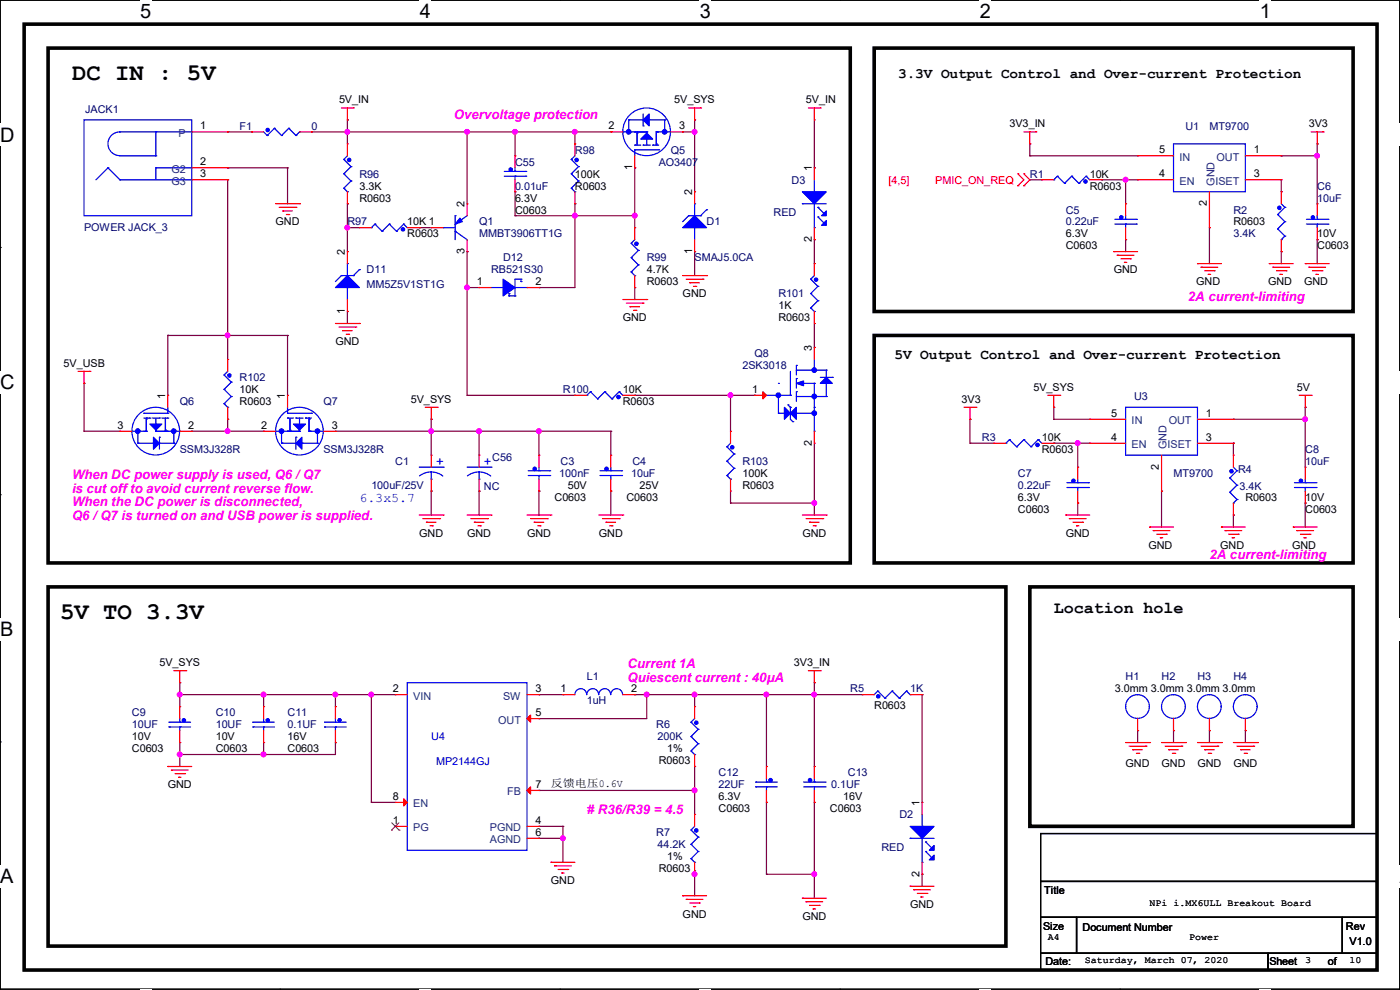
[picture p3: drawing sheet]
<svg xmlns="http://www.w3.org/2000/svg" width="297mm" height="210mm" viewBox="0 0 297 210" stroke-linecap="round" stroke-linejoin="round" font-family="sans-serif">
<path d="M0 0h297v209.8h-297z" fill="none" stroke="#000" stroke-width=".25"/>
<g fill="#fff">
<path d="M29.7 0h2.4v4.8h-2.4z"/>
<path d="M29.7 209.8h2.4v.2h-2.4z"/>
</g>
<path d="M59.4 0h.1M59.4 209.8h.1" fill="none" stroke="#000" stroke-width=".25"/>
<g fill="#fff">
<path d="M89.1 0h2.3v4.8h-2.3z"/>
<path d="M89.1 209.8h2.3v.2h-2.3z"/>
</g>
<path d="M118.8 0h.1M118.8 209.8h.1" fill="none" stroke="#000" stroke-width=".25"/>
<g fill="#fff">
<path d="M148.5 0h2.3v4.8h-2.3z"/>
<path d="M148.5 209.8h2.3v.2h-2.3z"/>
</g>
<path d="M178.2 0h.1M178.2 209.8h.1" fill="none" stroke="#000" stroke-width=".25"/>
<g fill="#fff">
<path d="M207.9 0h2.3v4.8h-2.3z"/>
<path d="M207.9 209.8h2.3v.2h-2.3z"/>
</g>
<path d="M237.6 0h.1M237.6 209.8h.1" fill="none" stroke="#000" stroke-width=".25"/>
<g fill="#fff">
<path d="M267.3 0h2.3v4.8h-2.3z"/>
<path d="M267.3 209.8h2.3v.2h-2.3z"/>
<path d="M0 26.2h3.1v4.8h-3.1z"/>
<path d="M297 26.2v4.8z"/>
<path d="M0 78.7h3.1v4.7h-3.1z"/>
<path d="M297 78.7v4.7z"/>
</g>
<path d="M0 52.5h.1M297 52.5h.1" fill="none" stroke="#000" stroke-width=".25"/>
<g fill="#fff">
<path d="M0 131.1h2.9v4.8h-2.9z"/>
<path d="M297 131.1v4.8z"/>
</g>
<path d="M0 104.9h.1M297 104.9h.1" fill="none" stroke="#000" stroke-width=".25"/>
<g fill="#fff">
<path d="M0 183.6h2.9v4.7h-2.9z"/>
<path d="M296.9 183.6h.1v4.7h-.1z"/>
</g>
<path d="M0 157.4h.1M297 157.4h.1M220.8 176.8h71.3v10.2h-71.3zM220.8 187h71.3v7.6h-71.3zM220.8 194.6h7.6v7.6h-7.6zM228.4 194.6h56.4v7.6h-56.4zM284.8 194.6h7.3v7.6h-7.3zM220.8 202.2h48.2v3.6h-48.2zM269 202.2h23.1v3.6h-23.1z" fill="none" stroke="#000" stroke-width=".25"/>
<path d="M5.1 5.1h287v200.7h-287zM10.2 10.2h170.2v109.2h-170.2zM185.5 10.2h101.6v55.9h-101.6zM185.5 71.2h101.6v48.2h-101.6zM10.2 124.5h203.2v76.2h-203.2zM218.5 124.5h68.6v50.8h-68.6z" fill="none" stroke="#000" stroke-width=".76"/>
<g fill="none" stroke="#800040" stroke-width=".25">
<path d="M48.3 28h.1M48.3 35.6h.1M48.3 38.1h.1M48.3 28h5.1M48.3 35.6h12.7M48.3 38.1v38.1M61 35.6h.1M61 35.6v7.6M66.1 28h.1M66.1 28h63.5M73.7 25.4h.1M73.7 28h.1"/>
<path d="M73.7 25.4v5.1M99.1 28h.1M99.1 28v15.2M109.3 28h.1M109.3 28v5.1M122 28h.1M122 28v2.5M134.7 35.6h.1M134.7 35.6v12.7M144.8 28h.1M144.8 28h2.6M147.4 28h.1"/>
<path d="M147.4 25.4h.1M147.4 25.4v15.3M172.8 35.6h.1M172.8 25.4v10.2M218.5 33.1h.1M218.5 30.5h.1M218.5 38.1h.1M218.5 33.1h22.8M218.5 30.5v2.6M218.5 38.1h2.5M233.7 38.1h.1M233.7 38.1h7.6"/>
<path d="M238.8 38.1h.1M238.8 38.1v5.1M271.8 33.1h.1M271.8 33.1h7.6M271.8 38.1v2.6M279.4 30.5h.1M279.4 33.1h.1M279.4 30.5v12.7M73.7 43.2h.1M73.7 48.3h.1M73.7 43.2v10.2M73.7 48.3h2.5"/>
<path d="M88.9 48.3h.1M88.9 48.3h2.6M99.1 53.4h.1M99.1 53.4v30.5M109.3 45.8h.1M109.3 40.7h.1M109.3 40.7v5.1M109.3 45.8h25.4M122 45.8h.1M122 43.2h.1M122 43.2v17.8h-7.7M134.7 45.8h.1"/>
<path d="M147.4 53.4h.1M147.4 53.4v5.1M172.8 50.8h.1M172.8 50.8v5.1M238.8 50.8h.1M238.8 50.8v2.6M256.6 48.3h.1M256.6 48.3v7.6M271.8 53.4h.1M271.8 40.7h.1M271.8 53.4v2.5M279.4 50.8h.1"/>
<path d="M279.4 50.8v5.1M35.6 71.2h.1M35.6 71.2h25.4M35.6 71.2v12.7M48.3 71.2h.1M61 71.2h.1M61 71.2v12.7M73.7 66.1h.1M73.7 66.1v2.5M99.1 61h.1M99.1 61h2.5M114.3 61h.1"/>
<path d="M134.7 61h.1M134.7 61v2.5M172.8 73.7h.1M172.8 68.6v5.1M17.8 81.3h.1M17.8 91.5h.1M17.8 81.3v10.2M17.8 91.5h7.6M40.7 91.5h.1M40.7 91.5h15.2M48.3 88.9h.1M48.3 91.5h.1"/>
<path d="M48.3 88.9v2.6M71.2 91.5h58.4M91.5 88.9h.1M91.5 91.5h.1M91.5 88.9v7.7M99.1 83.9h.1M99.1 83.9h22.9M101.6 91.5h.1M101.6 91.5v5.1M114.3 91.5h.1M114.3 91.5v5.1M129.6 91.5h.1"/>
<path d="M129.6 91.5v5.1M134.7 83.9h.1M134.7 83.9h25.4M155 83.9h.1M155 83.9v7.6M160.1 83.9h.1M172.8 94v15.3M205.8 88.9h.1M205.8 94h.1M205.8 94h5.1M205.8 88.9v5.1M223.6 88.9h.1"/>
<path d="M223.6 86.4h.1M223.6 94h.1M223.6 88.9h7.6M223.6 86.4v2.5M223.6 94h7.6M228.6 94h.1M228.6 94v5.1M261.7 94h.1M261.7 88.9h.1M261.7 88.9h15.2M261.7 94v2.6M276.9 86.4h.1"/>
<path d="M276.9 88.9h.1M276.9 86.4v12.7M91.5 104.2h.1M91.5 104.2v5.1M101.6 104.2h.1M101.6 104.2v5.1M114.3 104.2h.1M114.3 104.2v5.1M129.6 104.2h.1M129.6 104.2v5.1M155 106.7h.1M155 104.2v2.5"/>
<path d="M155 106.7h17.8M172.8 106.7h.1M228.6 106.7h.1M228.6 106.7v2.6M246.4 104.2h.1M246.4 104.2v7.6M261.7 109.3h.1M261.7 109.3v2.5M276.9 106.7h.1M276.9 106.7v5.1M38.1 157.5h.1M38.1 147.4h.1"/>
<path d="M38.1 144.8h.1M38.1 147.4h45.8M38.1 144.8v5.1M38.1 157.5v5.1M55.9 157.5h.1M55.9 147.4h.1M55.9 147.4v2.5M55.9 157.5v2.6M71.2 157.5h.1M71.2 147.4h.1M71.2 157.5v2.6h-33.1M71.2 147.4v2.5"/>
<path d="M78.8 147.4h.1M78.8 147.4v22.8M114.3 152.4h.1M114.3 147.4h.1M114.3 147.4h5.1M134.7 147.4h.1M134.7 147.4h48.2M137.2 147.4h.1M137.2 147.4v5h-22.9M147.4 147.4h.1M147.4 147.4v2.5M162.6 147.4h.1"/>
<path d="M162.6 147.4v15.2M172.8 144.8h.1M172.8 147.4h.1M172.8 144.8v17.8M195.6 147.4h.1M195.6 147.4v22.8M241.3 155h.1M241.3 155v2.5M249 155h.1M249 155v2.5M256.6 155h.1M256.6 155v2.5"/>
<path d="M264.2 155h.1M264.2 155v2.5M38.1 160.1h.1M55.9 160.1h.1M78.8 170.2h.1M78.8 170.2h5.1M114.3 167.7h.1M114.3 175.3h.1M114.3 177.8h.1M114.3 167.7h33.1M114.3 175.3h5.1M114.3 177.8h5.1"/>
<path d="M119.4 177.8h.1M119.4 175.3h.1M119.4 175.3v7.6M147.4 167.7h.1M147.4 162.6h.1M147.4 162.6v10.2M162.6 170.2h.1M162.6 170.2v15.3M172.8 170.2h.1M172.8 170.2v20.3M147.4 184.7h.1M147.4 185.5h.1"/>
<path d="M147.4 184.7v5.3M162.6 185.5h.1M162.6 185.5h10.2M172.8 185.5h.1M195.6 185.5h.1M195.6 185.5v2.5"/>
</g>
<g fill="#f0f" stroke="#f0f" stroke-width=".25">
<circle cx="279.4" cy="33" r=".49"/>
<circle cx="55.9" cy="160" r=".49"/>
<circle cx="238.8" cy="38.1" r=".49"/>
<circle cx="162.6" cy="147.3" r=".49"/>
<circle cx="147.3" cy="147.3" r=".49"/>
<circle cx="137.2" cy="147.3" r=".49"/>
<circle cx="172.7" cy="185.4" r=".49"/>
<circle cx="147.3" cy="167.7" r=".49"/>
<circle cx="78.8" cy="147.3" r=".49"/>
<circle cx="71.1" cy="147.3" r=".49"/>
<circle cx="119.4" cy="177.8" r=".49"/>
<circle cx="38.1" cy="160" r=".49"/>
<circle cx="55.9" cy="147.3" r=".49"/>
<circle cx="38.1" cy="147.3" r=".49"/>
<circle cx="172.7" cy="147.3" r=".49"/>
<circle cx="147.3" cy="185.4" r=".49"/>
<circle cx="276.9" cy="88.9" r=".49"/>
<circle cx="228.6" cy="94" r=".49"/>
<circle cx="91.5" cy="91.5" r=".49"/>
<circle cx="48.3" cy="71.1" r=".49"/>
<circle cx="48.3" cy="91.5" r=".49"/>
<circle cx="121.9" cy="28" r=".49"/>
<circle cx="109.2" cy="28" r=".49"/>
<circle cx="134.6" cy="45.7" r=".49"/>
<circle cx="73.7" cy="48.3" r=".49"/>
<circle cx="99.1" cy="28" r=".49"/>
<circle cx="73.7" cy="28" r=".49"/>
<circle cx="121.9" cy="45.7" r=".49"/>
<circle cx="147.3" cy="28" r=".49"/>
<circle cx="155" cy="83.8" r=".49"/>
<circle cx="172.7" cy="106.7" r=".49"/>
<circle cx="99.1" cy="61" r=".49"/>
<circle cx="114.3" cy="91.5" r=".49"/>
<circle cx="101.6" cy="91.5" r=".49"/>
</g>
<g fill="none" stroke="#f00" stroke-width=".25">
<path d="M40.7 28h7.6M40.7 35.6h7.6M40.7 38.1h7.6M48.3 28h.1M48.3 35.6h.1M48.3 38.1h.1M53.4 28h.1M53.4 28h2.5M63.5 28h2.6M66.1 28h.1M72.4 22.9h2.6M73.7 25.4h.1"/>
<path d="M73.7 30.5h.1M73.7 22.9v2.5M73.7 30.5v2.6M75 22.9h.1M109.3 33.1h.1M109.3 33.1v2.5M109.3 38.1v2.6M122 30.5h.1M122 30.5v2.6M129.6 28h.1M129.6 28h2.5M134.7 35.6h.1"/>
<path d="M134.7 33.1v2.5M142.3 28h2.5M144.8 28h.1M146.1 22.9h2.5M147.4 25.4h.1M147.4 22.9v2.5M148.6 22.9h.1M171.5 22.9h2.5M172.8 25.4h.1M172.8 35.6h.1M172.8 22.9v2.5M172.8 35.6v2.5"/>
<path d="M174 22.9h.1M215.9 39.4h.1M215.9 36.9h.1M215.9 36.9l1.3 1.2-1.3 1.3M217.2 36.9h.1M217.2 39.4h.1M217.2 28h2.6M217.2 36.9l1.3 1.2-1.3 1.3M218.5 30.5h.1M218.5 28v2.5M219.8 28h.1M221 38.1h.1"/>
<path d="M221 38.1h2.6M231.2 38.1h2.5M233.7 38.1h.1M241.3 33.1h.1M241.3 38.1h.1M241.3 38.1h7.7M241.3 33.1h7.7M264.2 38.1h7.6M264.2 33.1h7.6M271.8 38.1h.1M271.8 33.1h.1M278.2 28h2.5"/>
<path d="M279.4 30.5h.1M279.4 28v2.5M280.7 28h.1M58.5 43.2h5M59.2 44h3.6M60 44.7h.1M60 44.7h2M60.7 45.5h.6M61.3 45.5h.1M62.8 44h.1M63.5 43.2h.1M73.7 53.4h.1"/>
<path d="M73.7 43.2h.1M73.7 40.7v2.5M73.7 53.4v2.5M76.2 48.3h.1M76.2 48.3h2.6M86.4 48.3h2.5M88.9 48.3h.1M91.5 48.3h.1M91.5 48.3h2.5M99.1 43.2h.1M99.1 53.4h.1M99.1 43.2v2.6"/>
<path d="M99.1 50.8v2.6M109.3 40.7h.1M122 43.2h.1M122 40.7v2.5M134.7 48.3h.1M134.7 48.3v2.5M134.7 58.5v2.5M144.8 58.5h5.1M145.6 59.2h3.5M146.3 60h.1M146.3 60h2.1M147.4 53.4h.1"/>
<path d="M147.4 40.7h.1M147.4 40.7v2.5M147.4 50.8v2.6M149.1 59.2h.1M149.9 58.5h.1M172.8 55.9h.1M172.8 50.8h.1M172.8 48.3v2.5M172.8 55.9v2.6M236.3 53.4h.1M236.3 53.4h5M237 54.1h.1"/>
<path d="M237 54.1h3.6M237.8 54.9h2M238.5 55.7h.1M238.5 55.7h.6M238.8 43.2h.1M238.8 50.8h.1M238.8 43.2v2.6M238.8 48.3v2.5M239.8 54.9h.1M254 55.9h.1M254 55.9h5.1M254.8 56.7h.1"/>
<path d="M254.8 56.7h3.6M255.6 57.4h2M256.3 58.2h.1M256.3 58.2h.5M256.6 48.3h.1M256.6 40.7v7.6M257.6 57.4h.1M269.3 55.9h.1M269.3 55.9h5.1M270 56.7h.1M270 56.7h3.6M270.8 57.4h2"/>
<path d="M271.6 58.2h.1M271.6 58.2h.5M271.8 40.7h.1M271.8 53.4h.1M271.8 40.7v2.5M271.8 50.8v2.6M272.8 57.4h.1M276.9 55.9h.1M276.9 55.9h5.1M277.7 56.7h.1M277.7 56.7h3.5M278.4 57.4h2.1"/>
<path d="M279.2 58.2h.1M279.2 58.2h.5M279.4 43.2h.1M279.4 50.8h.1M279.4 43.2v2.6M279.4 48.3v2.5M280.5 57.4h.1M16.6 78.8h2.5M17.8 78.8v2.5M19.1 78.8h.1M48.3 76.2h.1M48.3 76.2v2.6"/>
<path d="M71.2 68.6h5M71.9 69.4h3.6M72.7 70.1h.1M72.7 70.1h2M73.4 70.9h.6M73.7 66.1h.1M73.7 63.5v2.6M74 70.9h.1M75.5 69.4h.1M76.2 68.6h.1M101.6 61h.1M101.6 61h2.6"/>
<path d="M111.8 61h2.5M114.3 61h.1M132.1 63.5h5.1M132.9 64.3h3.5M133.6 65.1h.1M133.6 65.1h2.1M134.4 65.8h.5M134.7 61h.1M134.9 65.8h.1M136.4 64.3h.1M137.2 63.5h.1M147.1 60.7h.5"/>
<path d="M147.6 60.7h.1M172.8 68.6h.1M172.8 73.7h.1M172.8 66.1v2.5M172.8 73.7v2.5M17.8 81.3h.1M25.4 91.5h.1M25.4 91.5h2.6M35.6 83.9h.1M35.6 83.9v2.5M38.1 91.5h2.6M40.7 91.5h.1"/>
<path d="M48.3 88.9h.1M48.3 86.4v2.5M55.9 91.5h.1M55.9 91.5h2.6M61 83.9h.1M61 83.9v2.5M68.6 91.5h2.6M71.2 91.5h.1M90.2 86.4h2.6M91.5 88.9h.1M91.5 96.6h.1M91.5 86.4v2.5"/>
<path d="M91.5 96.6v2.5M92.8 86.4h.1M101.6 96.6h.1M101.6 96.6v2.5M114.3 96.6h.1M114.3 96.6v2.5M122 83.9h.1M122 83.9h2.5M129.6 96.6h.1M129.6 96.6v2.5M132.1 83.9h2.6M134.7 83.9h.1"/>
<path d="M155 91.5h.1M155 91.5v2.5M160.1 83.9h.1M160.1 83.9h2.5M172.8 94h.1M172.8 91.5v2.5M204.5 86.4h2.6M205.8 88.9h.1M205.8 86.4v2.5M207.1 86.4h.1M210.9 94h.1M210.9 94h2.5"/>
<path d="M221 94h2.6M222.3 83.9h2.5M223.6 86.4h.1M223.6 94h.1M223.6 83.9v2.5M224.8 83.9h.1M228.6 99.1h.1M228.6 99.1v2.5M231.2 88.9h.1M231.2 94h.1M231.2 94h7.6M231.2 88.9h7.6"/>
<path d="M246.4 96.6v7.6M254 94h7.7M254 88.9h7.7M261.7 96.6h.1M261.7 94h.1M261.7 88.9h.1M261.7 96.6v2.5M275.6 83.9h2.6M276.9 86.4h.1M276.9 99.1h.1M276.9 83.9v2.5M276.9 99.1v2.5"/>
<path d="M278.2 83.9h.1M88.9 109.3h5.1M89.7 110h3.6M90.5 110.8h.1M90.5 110.8h2M91.2 111.5h.5M91.5 104.2h.1M91.5 101.6v2.6M91.7 111.5h.1M93.3 110h.1M94 109.3h.1M99.1 109.3h5.1"/>
<path d="M99.9 110h3.5M100.6 110.8h.1M100.6 110.8h2.1M101.4 111.5h.5M101.6 104.2h.1M101.6 101.6v2.6M101.9 111.5h.1M103.4 110h.1M104.2 109.3h.1M111.8 109.3h5.1M112.6 110h3.5M113.3 110.8h.1"/>
<path d="M113.3 110.8h2.1M114.1 111.5h.5M114.3 104.2h.1M114.3 101.6v2.6M114.6 111.5h.1M116.1 110h.1M116.9 109.3h.1M127 109.3h5.1M127.8 110h3.6M128.6 110.8h.1M128.6 110.8h2M129.3 111.5h.5"/>
<path d="M129.6 104.2h.1M129.6 101.6v2.6M129.8 111.5h.1M131.4 110h.1M132.1 109.3h.1M155 104.2h.1M155 101.6v2.6M170.2 109.3h5.1M171 110h3.5M171.7 110.8h.1M171.7 110.8h2.1M172.5 111.5h.5"/>
<path d="M173 111.5h.1M174.5 110h.1M175.3 109.3h.1M226.1 109.3h.1M226.1 109.3h5.1M226.9 110h.1M226.9 110h3.5M227.6 110.8h2.1M228.4 111.5h.1M228.4 111.5h.5M228.6 106.7h.1M228.6 104.2v2.5"/>
<path d="M229.7 110.8h.1M243.9 111.8h.1M243.9 111.8h5.1M244.6 112.6h.1M244.6 112.6h3.6M245.4 113.3h2M246.2 114.1h.1M246.2 114.1h.5M246.4 104.2h.1M247.4 113.3h.1M259.1 111.8h.1M259.1 111.8h5.1"/>
<path d="M259.9 112.6h.1M259.9 112.6h3.5M260.6 113.3h2.1M261.4 114.1h.1M261.4 114.1h.5M261.7 109.3h.1M261.7 106.7v2.6M262.7 113.3h.1M274.4 111.8h.1M274.4 111.8h5M275.1 112.6h.1M275.1 112.6h3.6"/>
<path d="M275.9 113.3h2M276.6 114.1h.1M276.6 114.1h.6M276.9 106.7h.1M276.9 104.2v2.5M277.9 113.3h.1M36.9 142.3h2.5M38.1 144.8h.1M38.1 149.9h.1M38.1 157.5h.1M38.1 142.3v2.5M38.1 149.9v2.5"/>
<path d="M38.1 155v2.5M39.4 142.3h.1M55.9 149.9h.1M55.9 157.5h.1M55.9 149.9v2.5M55.9 155v2.5M71.2 149.9h.1M71.2 157.5h.1M71.2 149.9v2.5M71.2 155v2.5M83.9 147.4h.1M83.9 147.4h2.5"/>
<path d="M111.8 147.4h2.5M111.8 152.4h2.5M114.3 147.4h.1M114.3 152.4h.1M119.4 147.4h.1M119.4 147.4h2.6M132.1 147.4h2.6M134.7 147.4h.1M147.4 149.9h.1M147.4 149.9v2.5M171.5 142.3h2.5M172.8 144.8h.1"/>
<path d="M172.8 142.3v2.5M174 142.3h.1M182.9 147.4h.1M182.9 147.4h2.6M193.1 147.4h2.5M195.6 147.4h.1M238.8 157.5h5.1M239.6 158.3h3.5M240.3 159h.1M240.3 159h2.1M241.1 159.8h.5M241.3 155h.1"/>
<path d="M241.3 152.4v2.6M241.6 159.8h.1M243.1 158.3h.1M243.9 157.5h.1M246.4 157.5h5.1M247.2 158.3h3.5M247.9 159h.1M247.9 159h2.1M248.7 159.8h.5M249 155h.1M249 152.4v2.6M249.2 159.8h.1"/>
<path d="M250.7 158.3h.1M251.5 157.5h.1M254 157.5h5.1M254.8 158.3h3.6M255.6 159h.1M255.6 159h2M256.3 159.8h.5M256.6 155h.1M256.6 152.4v2.6M256.8 159.8h.1M258.4 158.3h.1M259.1 157.5h.1"/>
<path d="M261.7 157.5h5M262.4 158.3h3.6M263.2 159h.1M263.2 159h2M263.9 159.8h.6M264.2 155h.1M264.2 152.4v2.6M264.5 159.8h.1M266 158.3h.1M266.7 157.5h.1M35.6 162.6h.1M35.6 162.6h5.1"/>
<path d="M36.4 163.4h.1M36.4 163.4h3.5M37.1 164.1h2.1M37.9 164.9h.1M37.9 164.9h.5M39.2 164.1h.1M83.9 170.2h.1M83.9 175.3h.1M83.9 170.2h2.5M83.9 175.3h2.5M111.8 175.3h2.5M111.8 167.7h2.5"/>
<path d="M111.8 177.8h2.5M114.3 167.7h.1M114.3 175.3h.1M114.3 177.8h.1M147.4 162.6h.1M147.4 172.8h.1M147.4 160.1v2.5M147.4 172.8v2.5M162.6 162.6h.1M162.6 170.2h.1M162.6 162.6v2.5M162.6 167.7v2.5"/>
<path d="M172.8 162.6h.1M172.8 170.2h.1M172.8 162.6v2.5M172.8 167.7v2.5M195.6 170.2h.1M195.6 170.2v2.6M116.9 182.9h.1M116.9 182.9h5.1M117.6 183.7h.1M117.6 183.7h3.6M118.4 184.4h2M119.2 185.2h.1"/>
<path d="M119.2 185.2h.5M120.4 184.4h.1M144.8 190h.1M144.8 190h5.1M145.6 190.8h.1M145.6 190.8h3.5M146.3 191.6h2.1M147.1 192.3h.1M147.1 192.3h.5M147.4 185.5h.1M147.4 182.9v2.6M148.4 191.6h.1"/>
<path d="M170.2 190.5h.1M170.2 190.5h5.1M171 191.3h.1M171 191.3h3.5M171.7 192.1h2.1M172.5 192.8h.1M172.5 192.8h.5M173.8 192.1h.1M193.1 188h.1M193.1 188h5.1M193.8 188.8h.1M193.8 188.8h3.6"/>
<path d="M194.6 189.5h2M195.4 190.3h.1M195.4 190.3h.5M195.6 185.5h.1M195.6 182.9v2.6M196.6 189.5h.1"/>
</g>
<g fill="none" stroke="#00f" stroke-width=".25">
<path d="M17.8 25.4h22.9v20.4h-22.9zM22.9 35.6h.1M22.9 35.6l-2.5 2.5M22.9 35.6l2.5 2.5M25.4 38.1h.1M25.4 38.1h15.3M33.1 33.1h.1M33.1 28h.1M33.1 35.6h.1M33.1 28v5.1M33.1 35.6v2.5M33.1 35.6h7.6"/>
<path d="M40.7 38.1h.1M40.7 28h-15.2a2.52 2.52 0 0 0-2.6 2.5 2.52 2.52 0 0 0 2.6 2.5l7.6 .1M40.7 28h.1M40.7 35.6h.1M55.9 28l.8 .7M56.7 28.7h.1M58.2 27.2h.1M58.2 27.2l-1.5 1.5M58.2 27.2l1.5 1.5M59.7 28.7h.1M61.3 27.2h.1M61.3 27.2l-1.6 1.5"/>
<path d="M61.3 27.2l1.5 1.5M62.8 28.7h.1M63.5 28h.1M63.5 28l-.7 .7M72.9 33.8h.1M72.9 36.9h.1M72.9 39.9h.1M72.9 33.8l1.6 1.5M72.9 36.9l1.6 1.5M72.9 39.9l.8 .8M73.7 33.1l-.8 .7M74.5 35.3h.1"/>
<path d="M74.5 38.4h.1M74.5 35.3l-1.6 1.6M74.5 38.4l-1.6 1.5M107 37.4h4.5M107 36.4h4.5M109.3 37.4h.1M109.3 36.4h.1M109.3 35.6v.8M109.3 37.4v.7M111.5 37.4h.1M111.5 36.4h.1M121.2 33.8h.1"/>
<path d="M121.2 36.9h.1M121.2 39.9h.1M121.2 33.8l1.5 1.5M121.2 36.9l1.5 1.5M121.2 39.9l.8 .8M122 33.1l-.8 .7M122.7 35.3h.1M122.7 38.4h.1M122.7 35.3l-1.5 1.6M122.7 38.4l-1.5 1.5M132.1 28h.1M132.1 28h5.1"/>
<path d="M133.4 25.4h.1M133.4 25.4h3M133.4 25.4v2.6M134.7 28h.1M134.7 30.8h.1M134.7 31.8h.1M134.7 30.8h1.2M134.7 31.8v1.3M134.7 31.8h5M135.2 28.2h.1M135.2 28h.1M135.2 28v2.8"/>
<path d="M136.4 30.8h.1M136.4 26.7h.1M136.4 30.8h1.6M136.4 24.2v2.5M137.2 28h.1M137.2 28v2.8M137.7 25.4h.1M137.7 25.4h3.3M138.5 30.8h.1M138.5 30.8h1.2M139.2 28h.1M139.2 30.5h.1"/>
<path d="M139.2 30.8h.1M139.2 28h3.1M139.2 28v2.8M139.7 31.8h.1M141 25.4h.1M141 25.4v2.6M172.8 38.1v2.6M223.6 38.1h.1M224.3 37.4h.1M224.3 37.4l1.5 1.5M224.3 37.4l-.7 .7M225.8 38.9h.1"/>
<path d="M227.4 37.4h.1M227.4 37.4l1.5 1.5M227.4 37.4l-1.6 1.5M228.9 38.9h.1M230.4 37.4h.1M230.4 37.4l.8 .7M230.4 37.4l-1.5 1.5M249 30.5h15.2v10.2h-15.2zM72.4 58.5h.1M72.4 58.5h2.6M72.4 58.5l-1.2 1.2M73.7 55.9h.1"/>
<path d="M73.7 40.7h.1M73.7 55.9v2.6M75 58.5h.1M76.2 57.2h.1M76.2 57.2l-1.2 1.3M78.8 48.3h.1M79.5 47.5h.1M79.5 47.5l-.7 .8M79.5 47.5l1.6 1.6M81.1 49.1h.1M82.6 47.5h.1M82.6 47.5l-1.5 1.6"/>
<path d="M82.6 47.5l1.5 1.6M84.1 49.1h.1M85.6 47.5h.1M85.6 47.5l.8 .8M85.6 47.5l-1.5 1.6M94 48.3h.1M94 48.3h2.6M96.6 49.1h.1M96.6 47.5h.1M96.6 45.8h.1M96.6 49.1l2.5 1.7M96.6 45.8v5"/>
<path d="M99.1 45.8l-2.5 1.7M110.5 59.2h.1M110.5 59.7h.1M110.5 59.2h-1.2v3.6M110.5 59.2v.5M122 40.7h.1M133.9 51.6h.1M133.9 54.7h.1M133.9 57.7h.1M133.9 51.6l1.5 1.5M133.9 54.7l1.5 1.5M133.9 57.7l.8 .8"/>
<path d="M134.7 58.5h.1M134.7 50.8l-.8 .8M135.4 53.1h.1M135.4 56.2h.1M135.4 53.1l-1.5 1.6M135.4 56.2l-1.5 1.5M146.1 45.8h.1M146.1 45.8h2.5M146.1 45.8l-1.3 1.2M147.4 48.3h.1M147.4 43.2h.1M147.4 43.2v2.6"/>
<path d="M147.4 48.3v2.5M148.6 45.8h.1M149.9 44.5h.1M149.9 44.5l-1.3 1.3M170.2 43.2h.1M170.2 43.2h5.1M172 59.2h.1M172 59.2l1.5 1.5M172.8 40.7h.1M172.8 48.3h.1M172.8 43.2v5.1M172.8 58.5l-.8 .7"/>
<path d="M173.5 44h.1M173.5 46h.1M173.5 44l1.3 1.3M173.5 46l1.3 1.3M236.5 47.5h4.6M236.5 46.5h4.6M238.8 47.5h.1M238.8 46.5h.1M238.8 45.8v.7M238.8 47.5v.8M241.1 47.5h.1M241.1 46.5h.1"/>
<path d="M271.1 45.5h.1M271.1 48.6h.1M271.1 45.5l1.5 1.5M271.1 48.6l1.5 1.5M271.8 50.8h.1M271.8 43.2l.8 .8M272.6 44h.1M272.6 47h.1M272.6 50.1h.1M272.6 44l-1.5 1.5M272.6 47l-1.5 1.6M272.6 50.1l-.8 .7"/>
<path d="M277.2 47.5h4.5M277.2 46.5h4.5M279.4 47.5h.1M279.4 46.5h.1M279.4 45.8v.7M279.4 47.5v.8M281.7 47.5h.1M281.7 46.5h.1M47.5 79.5h.1M47.5 79.5l1.6 1.6M48.3 78.8l-.8 .7M73.7 61h.1"/>
<path d="M73.7 61v2.5M104.2 61h2.5M106.7 61h.1M108 62.8h.1M108 62.3h.1M108 62.8h1.3M108 62.3v.5M109.3 62.8h.1M109.3 61h2.5M111.8 61h.1M167.7 78.8v5.1M169 77.5h.1"/>
<path d="M169 78.5h.1M169 77.5v2M169 78.5h6.3M172 62.3h.1M172 65.3h.1M172 62.3l1.5 1.5M172 65.3l.8 .8M172.8 66.1h.1M172.8 78.5h.1M172.8 76.2v2.3M173.5 60.7h.1M173.5 63.8h.1"/>
<path d="M173.5 60.7l-1.5 1.6M173.5 63.8l-1.5 1.5M175.3 78.5h.1M175.3 78.5v1.6M28 91.5h3M29.3 94h.1M29.3 94h3.3M29.3 91.5v2.5M30.5 87.7h.1M30.5 88.7h1.3M30.5 87.7h5.1M31 91.5h.1"/>
<path d="M31 88.9h.1M31 88.7h.1M31 88.7v2.8M31.8 88.7h.1M32.3 88.7h1.5M32.6 94h.1M33.1 91.5h.1M33.1 88.7v2.8M33.1 91.5h5M33.8 88.7h.1M33.8 92.8h.1M33.8 94h3.1"/>
<path d="M33.8 92.8v2.5M34.3 88.7h1.3M35.1 91.2h.1M35.1 91.5h.1M35.1 88.7v2.8M35.6 91.5h.1M35.6 88.7h.1M35.6 87.7h.1M35.6 86.4v1.3M36.9 94h.1M36.9 91.5v2.5M38.1 91.5h.1"/>
<path d="M47.5 82.6h.1M47.5 85.6h.1M47.5 82.6l1.6 1.5M47.5 85.6l.8 .8M48.3 86.4h.1M49.1 81.1h.1M49.1 84.1h.1M49.1 81.1l-1.6 1.5M49.1 84.1l-1.6 1.5M58.5 91.5h.1M58.5 91.5h5M59.7 94h.1"/>
<path d="M59.7 94h3.1M59.7 91.5v2.5M61 91.5h.1M61 88.7h.1M61 87.7h.1M61 88.7h1.3M61 86.4v1.3M61 87.7h5.1M61.5 91.2h.1M61.5 91.5h.1M61.5 88.7v2.8M62.8 88.7h.1"/>
<path d="M62.8 92.8h.1M62.8 88.7h1.5M62.8 92.8v2.5M63.5 91.5h.1M63.5 88.7v2.8M64.1 94h.1M64.1 94h3.3M64.8 88.7h.1M64.8 88.7h1.3M65.6 91.5h.1M65.6 88.9h.1M65.6 88.7h.1"/>
<path d="M65.6 91.5h3M65.6 88.7v2.8M66.1 87.7h.1M67.4 94h.1M67.4 91.5v2.5M88.9 99.1h5.1M94 99.1h.1M99.1 99.1h5.1M104.2 99.1h.1M112.1 99.9h4.5M114.3 99.9h.1M114.3 99.1v.8"/>
<path d="M116.6 99.9h.1M124.5 83.9h.1M125.3 83.1h.1M125.3 83.1l1.5 1.5M125.3 83.1l-.8 .8M126.8 84.6h.1M127.3 99.9h4.6M128.3 83.1h.1M128.3 83.1l1.5 1.5M128.3 83.1l-1.5 1.5M129.6 99.9h.1M129.6 99.1v.8"/>
<path d="M129.8 84.6h.1M131.4 83.1h.1M131.4 83.1l.7 .8M131.4 83.1l-1.6 1.5M131.9 99.9h.1M154.2 94.8h.1M154.2 97.8h.1M154.2 94.8l1.5 1.5M154.2 97.8l1.5 1.6M155 94l-.8 .8M155.7 96.3h.1M155.7 99.4h.1"/>
<path d="M155.7 96.3l-1.5 1.5M155.7 99.4l-1.5 1.5M162.6 83.9h5.1M165.1 81.3h.1M165.1 87.7h.1M165.1 83.9h.1M165.1 87.7h7.7M165.1 83.9v3.8M167.2 85.9h.1M167.2 85.9l.5 .5M167.7 83.9h.1M167.7 86.4h.1"/>
<path d="M167.7 86.4v2.5l.5 .6M168.2 89.5h.1M169 83.1h.1M169 80.3h.1M169 80.3v2M169 83.1v2M169 84.1h6.3M170.2 81.3h2.6M172.8 81.3h.1M172.8 86.4h.1M172.8 87.7h.1M172.8 91.5h.1"/>
<path d="M172.8 81.3v10.2M174 80.1h2.6M175.3 84.1h.1M175.3 81.3h.1M175.3 81.3v2.8M176.6 80.1h.1M213.4 94h.1M214.2 93.3h.1M214.2 93.3l1.5 1.5M214.2 93.3l-.8 .7M215.7 94.8h.1M217.2 93.3h.1"/>
<path d="M217.2 93.3l1.5 1.5M217.2 93.3l-1.5 1.5M218.7 94.8h.1M220.3 93.3h.1M220.3 93.3l.7 .7M220.3 93.3l-1.6 1.5M238.8 86.4h15.2v10.2h-15.2zM261.7 99.1l.7 .8M262.4 99.9h.1M262.4 99.9l-1.5 1.5M91.5 101.6h.1M91.5 100.1l1.5 .3 .9 .6"/>
<path d="M91.5 100.1l-1.1 .2-1.4 .7M91.5 100.1v1.5M101.6 101.6h.1M101.6 100.1l1.6 .3 .9 .6M101.6 100.1l-1 .2-1.4 .7M101.6 100.1v1.5M112.1 100.9h4.5M114.3 100.9h.1M114.3 100.9v.7M116.6 100.9h.1M127.3 100.9h4.6M129.6 100.9h.1"/>
<path d="M129.6 100.9v.7M131.9 100.9h.1M154.2 100.9h.1M154.2 100.9l.8 .7M155 101.6h.1M226.4 103.4h4.5M226.4 102.4h4.5M228.6 103.4h.1M228.6 102.4h.1M228.6 101.6v.8M228.6 103.4v.8M230.9 103.4h.1"/>
<path d="M230.9 102.4h.1M260.9 101.4h.1M260.9 104.4h.1M260.9 101.4l1.5 1.5M260.9 104.4l1.5 1.6M261.7 106.7h.1M262.4 102.9h.1M262.4 106h.1M262.4 102.9l-1.5 1.5M262.4 106l-.7 .7M274.6 103.4h4.6M274.6 102.4h4.6"/>
<path d="M276.9 103.4h.1M276.9 102.4h.1M276.9 101.6v.8M276.9 103.4v.8M279.2 103.4h.1M279.2 102.4h.1M35.9 154.2h.1M35.9 153.2h.1M35.9 154.2h4.5M35.9 153.2h4.5M38.1 154.2h.1M38.1 153.2h.1"/>
<path d="M38.1 152.4v.8M38.1 154.2v.8M53.6 154.2h.1M53.6 153.2h.1M53.6 154.2h4.6M53.6 153.2h4.6M55.9 154.2h.1M55.9 153.2h.1M55.9 152.4v.8M55.9 154.2v.8M68.9 154.2h.1M68.9 153.2h.1"/>
<path d="M68.9 154.2h4.5M68.9 153.2h4.5M71.2 154.2h.1M71.2 153.2h.1M71.2 152.4v.8M71.2 154.2v.8M86.4 144.8h25.4v35.6h-25.4zM122 147.4a1.25 1.25 0 0 1 1.2-1.3 1.25 1.25 0 0 1 1.3 1.3 1.29 1.29 0 0 1 1.3-1.3 1.29 1.29 0 0 1 1.2 1.3 1.25 1.25 0 0 1 1.3-1.3 1.25 1.25 0 0 1 1.2 1.3M129.6 147.4a1.25 1.25 0 0 1 1.2-1.3 1.25 1.25 0 0 1 1.3 1.3M146.6 153.2h.1M146.6 156.3h.1M146.6 159.3h.1"/>
<path d="M146.6 153.2l1.5 1.5M146.6 156.3l1.5 1.5M146.6 159.3l.8 .8M147.4 152.4l-.8 .8M148.1 154.7h.1M148.1 157.8h.1M148.1 154.7l-1.5 1.6M148.1 157.8l-1.5 1.5M186.2 146.6h.1M186.2 146.6l-.7 .8M186.2 146.6l1.5 1.5M187.7 148.1h.1"/>
<path d="M189.3 146.6h.1M189.3 146.6l-1.6 1.5M189.3 146.6l1.5 1.5M190.8 148.1h.1M192.3 146.6h.1M192.3 146.6l-1.5 1.5M192.3 146.6l.8 .8M193.1 147.4h.1M146.6 176.1h.1M146.6 179.1h.1M146.6 176.1l1.5 1.5M146.6 179.1l1.5 1.5"/>
<path d="M147.4 160.1h.1M147.4 175.3l-.8 .8M148.1 177.6h.1M148.1 177.6l-1.5 1.5M160.3 166.9h.1M160.3 165.9h.1M160.3 166.9h4.6M160.3 165.9h4.6M162.6 166.9h.1M162.6 165.9h.1M162.6 165.1v.8M162.6 166.9v.8"/>
<path d="M170.5 166.9h4.5M170.5 165.9h4.5M172.8 166.9h.1M172.8 165.9h.1M172.8 165.1v.8M172.8 166.9v.8M175 166.9h.1M175 165.9h.1M193.1 177.8h.1M193.1 177.8h5.1M195.6 175.3h.1M195.6 172.8v2.5"/>
<path d="M195.6 177.8v5.1M196.4 178.6h.1M196.4 178.6l1.3 1.3M146.6 182.2h.1M146.6 182.2l.8 .7M147.4 182.9h.1M148.1 180.6h.1M148.1 180.6l-1.5 1.6M195.6 182.9h.1M196.4 180.6h.1M196.4 180.6l1.3 1.3"/>
<circle cx="137.2" cy="28" r="5.1"/>
<circle cx="33" cy="91.5" r="5.1"/>
<circle cx="63.5" cy="91.5" r="5.1"/>
<circle cx="241.3" cy="149.9" r="2.52"/>
<circle cx="248.9" cy="149.9" r="2.52"/>
<circle cx="256.6" cy="149.9" r="2.52"/>
<circle cx="264.2" cy="149.9" r="2.52"/>
</g>
<g fill="#00f" stroke="#00f" stroke-width=".25">
<path d="M193.1 175.3h5.1l-2.6 2.5z"/>
<path d="M197.1 180.4l1.1-1v1z"/>
<path d="M197.1 182.4l1.1-1v1z"/>
<path d="M137.7 24.2v2.5l-1.3-1.3z"/>
<path d="M137.2 28.2l1.3 1.3h-2.6z"/>
<path d="M71.2 61l2.5-2.5 2.5 2.5z"/>
<path d="M144.8 48.3l2.6-2.5 2.5 2.5z"/>
<path d="M62.8 94l1.3-1.2v2.5z"/>
<path d="M62.3 90h2.5l-1.3 1.2z"/>
<path d="M32.6 92.8l1.2 1.2-1.2 1.3z"/>
<path d="M31.8 90h2.5l-1.2 1.2z"/>
<path d="M170.2 40.7h5.1l-2.5 2.5z"/>
<path d="M174.3 45.8l1-1.1v1.1z"/>
<path d="M174.3 47.8l1-1v1z"/>
<path d="M175.3 80.1l1.3 1.2h-2.6z"/>
<path d="M169 81.3l1.5-.5v1z"/>
<path d="M169 86.4v2.5l-1.3-1.2z"/>
<path d="M166.4 86.4l1.3 1.3-1.3 1.2z"/>
<path d="M97.6 46.3l.5 .7-1.5 .5z"/>
<path d="M106.7 59.2l2.6 1.8-2.6 1.8z" fill-rule="evenodd"/>
<circle cx="276" cy="102" r=".36"/>
<circle cx="108.4" cy="36" r=".36"/>
<circle cx="171.9" cy="165.5" r=".36"/>
<circle cx="261.3" cy="100" r=".36"/>
<circle cx="173.1" cy="59.3" r=".36"/>
<circle cx="163.5" cy="165.5" r=".36"/>
<circle cx="147.7" cy="153.3" r=".36"/>
<circle cx="135" cy="51.7" r=".36"/>
<circle cx="56.8" cy="27.6" r=".36"/>
<circle cx="271.4" cy="44.1" r=".36"/>
<circle cx="56.8" cy="152.8" r=".36"/>
<circle cx="131.2" cy="84.2" r=".36"/>
<circle cx="155.3" cy="94.9" r=".36"/>
<circle cx="122.3" cy="33.9" r=".36"/>
<circle cx="133.4" cy="28" r=".49"/>
<circle cx="141" cy="28" r=".49"/>
<circle cx="237.9" cy="46.1" r=".36"/>
<circle cx="39" cy="152.8" r=".36"/>
<circle cx="72" cy="152.8" r=".36"/>
<circle cx="113.4" cy="99.5" r=".36"/>
<circle cx="230.3" cy="38.5" r=".36"/>
<circle cx="59.7" cy="91.5" r=".49"/>
<circle cx="67.3" cy="91.5" r=".49"/>
<circle cx="74.1" cy="33.9" r=".36"/>
<circle cx="186.3" cy="147.7" r=".36"/>
<circle cx="48.7" cy="79.7" r=".36"/>
<circle cx="278.5" cy="46.1" r=".36"/>
<circle cx="147.7" cy="176.2" r=".36"/>
<circle cx="36.9" cy="91.5" r=".49"/>
<circle cx="29.2" cy="91.5" r=".49"/>
<circle cx="220.1" cy="94.4" r=".36"/>
<circle cx="227.7" cy="102" r=".36"/>
<circle cx="172.7" cy="78.5" r=".49"/>
<circle cx="172.7" cy="84.1" r=".49"/>
<circle cx="165.1" cy="83.8" r=".49"/>
<circle cx="172.7" cy="87.7" r=".49"/>
<circle cx="85.5" cy="48.7" r=".36"/>
<circle cx="128.7" cy="99.5" r=".36"/>
</g>
<g fill="#f00" stroke="#f00" stroke-width=".25">
<path d="M85.6 169.5l.8 .7-.8 .8z"/>
<path d="M111.8 152.4l.8-.7v1.5z"/>
<path d="M111.8 167.7l.8-.8v1.5z"/>
<path d="M161.8 83.1l.8 .8-.8 .7z"/>
</g>
<path d="M83.1 176.1h.1M83.1 174.5l1.6 1.6M84.6 174.5l-1.5 1.6M84.7 176.1h.1" fill="none" stroke="#804000" stroke-width=".21"/>
<g font-size="5.1">
<text x="15.3" y="17">DC IN : 5V</text>
<text x="12.7" y="131.3">5V TO 3.3V</text>
</g>
<g font-size="4.2">
<text x="29.7" y="3.9">5</text>
<text x="89.1" y="3.9">4</text>
<text x="148.5" y="3.9">3</text>
<text x="207.9" y="3.9">2</text>
<text x="267.3" y="3.9">1</text>
<text x="0" y="30.1">D</text>
<text x="0" y="82.5">C</text>
<text x="0" y="135">B</text>
<text x="0" y="187.4">A</text>
<text x="297" y="187.4">A</text>
</g>
<text font-size="3.6" x="223.6" y="130">Location hole</text>
<g font-size="3">
<text x="190.5" y="16.6">3.3V Output Control and Over-current Protection</text>
<text x="189.8" y="76.2">5V Output Control and Over-current Protection</text>
</g>
<g font-size="2.8" fill="#f0f">
<text x="96.3" y="25.2">Overvoltage protection</text>
<text x="252" y="63.8">2A current-limiting</text>
<text x="15.3" y="101.6">When DC power supply is used, Q6 / Q7</text>
<text x="15.3" y="104.5">is cut off to avoid current reverse flow.</text>
<text x="15.3" y="107.4">When the DC power is disconnected,</text>
<text x="15.3" y="110.3">Q6 / Q7 is turned on and USB power is supplied.</text>
<text x="256.6" y="118.7">2A current-limiting</text>
<text x="133.1" y="141.8">Current 1A</text>
<text x="133.1" y="144.7">Quiescent current : 40μA</text>
<text x="124.5" y="172.8"># R36/R39 = 4.5</text>
</g>
<g font-size="2.8" fill="#00f">
<text x="92.5" y="98.8">+</text>
<text x="102.7" y="98.8">+</text>
<text x="76.2" y="106.4">6.3x5.7</text>
</g>
<g font-size="2.3" fill="#000080">
<text x="18.1" y="24">JACK1</text>
<text x="50.8" y="27.5">F1</text>
<text x="66.1" y="27.5">0</text>
<text x="251.5" y="27.5">U1</text>
<text x="256.6" y="27.5">MT9700</text>
<text x="109.3" y="35.1">C55</text>
<text x="122" y="32.6">R98</text>
<text x="139.7" y="35.1">AO3407</text>
<text x="142.3" y="32.6">Q5</text>
<text x="76.2" y="37.7">R96</text>
<text x="109.3" y="40.2">0.01uF</text>
<text x="167.9" y="38.9">D3</text>
<text x="218.5" y="37.7">R1</text>
<text x="279.4" y="40.2">C6</text>
<text x="73.7" y="47.8">R97</text>
<text x="101.6" y="47.8">Q1</text>
<text x="149.9" y="47.8">D1</text>
<text x="164.1" y="45.8">RED</text>
<text x="226.1" y="45.3">C5</text>
<text x="226.1" y="47.8">0.22uF</text>
<text x="261.7" y="45.3">R2</text>
<text x="279.4" y="42.8">10uF</text>
<text x="17.8" y="49.1">POWER JACK_3</text>
<text x="101.6" y="50.4">MMBT3906TT1G</text>
<text x="261.7" y="50.4">3.4K</text>
<text x="77.8" y="58">D11</text>
<text x="104.2" y="58">RB521S30</text>
<text x="106.7" y="55.5">D12</text>
<text x="137.2" y="55.5">R99</text>
<text x="147.4" y="55.5">SMAJ5.0CA</text>
<text x="77.8" y="61">MM5Z5V1ST1G</text>
<text x="165.1" y="63.1">R101</text>
<text x="160.1" y="75.8">Q8</text>
<text x="50.8" y="80.9">R102</text>
<text x="119.4" y="83.4">R100</text>
<text x="157.5" y="78.3">2SK3018</text>
<text x="38.1" y="85.9">Q6</text>
<text x="68.6" y="85.9">Q7</text>
<text x="240.6" y="84.9">U3</text>
<text x="208.3" y="93.6">R3</text>
<text x="38.1" y="96.1">SSM3J328R</text>
<text x="68.6" y="96.1">SSM3J328R</text>
<text x="83.9" y="98.6">C1</text>
<text x="104.4" y="97.9">C56</text>
<text x="118.7" y="101.2">100nF</text>
<text x="118.9" y="98.6">C3</text>
<text x="133.9" y="101.2">10uF</text>
<text x="134.2" y="98.6">C4</text>
<text x="157.5" y="98.6">R103</text>
<text x="215.9" y="101.2">C7</text>
<text x="249" y="101.2">MT9700</text>
<text x="262.7" y="100.4">R4</text>
<text x="276.9" y="96.1">C8</text>
<text x="276.9" y="98.6">10uF</text>
<text x="78.8" y="103.7">100uF/25V</text>
<text x="102.7" y="104">NC</text>
<text x="215.9" y="103.7">0.22uF</text>
<text x="262.9" y="104">3.4K</text>
<text x="124.5" y="144.4">L1</text>
<text x="124.5" y="149.4">1uH</text>
<text x="180.4" y="146.9">R5</text>
<text x="193.1" y="146.9">1K</text>
<text x="238.8" y="144.4">H1</text>
<text x="246.4" y="144.4">H2</text>
<text x="254" y="144.4">H3</text>
<text x="261.7" y="144.4">H4</text>
<text x="28" y="152">C9</text>
<text x="28" y="154.5">10UF</text>
<text x="45.8" y="152">C10</text>
<text x="45.8" y="154.5">10UF</text>
<text x="61" y="152">C11</text>
<text x="61" y="154.5">0.1UF</text>
<text x="139.2" y="154.5">R6</text>
<text x="139.5" y="157.1">200K</text>
<text x="152.4" y="164.7">C12</text>
<text x="152.4" y="167.2">22UF</text>
<text x="176.3" y="167.2">0.1UF</text>
<text x="179.9" y="164.7">C13</text>
<text x="190.8" y="173.6">D2</text>
<text x="139.2" y="177.4">R7</text>
<text x="139.5" y="179.9">44.2K</text>
<text x="187" y="180.4">RED</text>
</g>
<g font-size="2.3">
<text x="71.9" y="21.9">5V_IN</text>
<text x="143" y="21.9">5V_SYS</text>
<text x="171" y="21.9">5V_IN</text>
<text x="42.5" y="27.4">1</text>
<text x="129.1" y="27.4">2</text>
<text x="144.1" y="27.4">3</text>
<text x="214.2" y="27">3V3_IN</text>
<text x="277.7" y="27">3V3</text>
<text x="42.5" y="35.1">2</text>
<text x="245.9" y="32.5">5</text>
<text x="266" y="32.5">1</text>
<text x="42.5" y="37.6">3</text>
<text x="76.2" y="40.2">3.3K</text>
<text x="122" y="37.7">100K</text>
<text x="122" y="40.2">R0603</text>
<text x="134.1" y="36.1" transform="rotate(-90 134.1 36.1)">1</text>
<text x="146.8" y="41.4" transform="rotate(-90 146.8 41.4)">2</text>
<text x="172.2" y="36.4" transform="rotate(-90 172.2 36.4)">1</text>
<text x="231.2" y="37.7">10K</text>
<text x="231.2" y="40.2">R0603</text>
<text x="245.9" y="37.6">4</text>
<text x="266" y="37.6">3</text>
<text x="58.5" y="47.8">GND</text>
<text x="76.2" y="42.8">R0603</text>
<text x="86.4" y="47.8">10K 1</text>
<text x="98.6" y="44" transform="rotate(-90 98.6 44)">2</text>
<text x="109.3" y="45.3">C0603</text>
<text x="109.3" y="42.8">6.3V</text>
<text x="256" y="43.7" transform="rotate(-90 256 43.7)">2</text>
<text x="261.7" y="47.8">R0603</text>
<text x="86.4" y="50.4">R0603</text>
<text x="98.6" y="53.9" transform="rotate(-90 98.6 53.9)">3</text>
<text x="146.8" y="53.9" transform="rotate(-90 146.8 53.9)">1</text>
<text x="172.2" y="51.4" transform="rotate(-90 172.2 51.4)">2</text>
<text x="226.1" y="52.9">C0603</text>
<text x="226.1" y="50.4">6.3V</text>
<text x="279.4" y="50.4">10V</text>
<text x="279.4" y="52.9">C0603</text>
<text x="73.2" y="54.1" transform="rotate(-90 73.2 54.1)">2</text>
<text x="137.2" y="58">4.7K</text>
<text x="236.3" y="58">GND</text>
<text x="101.1" y="60.5">1</text>
<text x="113.6" y="60.5">2</text>
<text x="137.2" y="60.5">R0603</text>
<text x="144.8" y="63.1">GND</text>
<text x="165.1" y="65.6">1K</text>
<text x="253.8" y="60.5">GND</text>
<text x="269" y="60.5">GND</text>
<text x="276.7" y="60.5">GND</text>
<text x="73.2" y="66.6" transform="rotate(-90 73.2 66.6)">1</text>
<text x="132.1" y="68.2">GND</text>
<text x="165.1" y="68.2">R0603</text>
<text x="13.5" y="77.8">5V_USB</text>
<text x="71.2" y="73.2">GND</text>
<text x="172.2" y="74.5" transform="rotate(-90 172.2 74.5)">3</text>
<text x="50.8" y="83.4">10K</text>
<text x="132.1" y="83.4">10K</text>
<text x="159.6" y="83.3">1</text>
<text x="219.2" y="82.9">5V_SYS</text>
<text x="275.1" y="82.9">5V</text>
<text x="35.1" y="84.6" transform="rotate(-90 35.1 84.6)">1</text>
<text x="50.8" y="85.9">R0603</text>
<text x="60.5" y="84.6" transform="rotate(-90 60.5 84.6)">1</text>
<text x="87.2" y="85.4">5V_SYS</text>
<text x="132.1" y="85.9">R0603</text>
<text x="204" y="85.4">3V3</text>
<text x="235.8" y="88.4">5</text>
<text x="255.8" y="88.4">1</text>
<text x="24.9" y="90.9">3</text>
<text x="39.9" y="90.9">2</text>
<text x="55.4" y="90.9">2</text>
<text x="70.4" y="90.9">3</text>
<text x="172.2" y="94.5" transform="rotate(-90 172.2 94.5)">2</text>
<text x="221" y="93.6">10K</text>
<text x="235.8" y="93.5">4</text>
<text x="255.8" y="93.5">3</text>
<text x="157.5" y="101.2">100K</text>
<text x="221" y="96.1">R0603</text>
<text x="245.9" y="99.6" transform="rotate(-90 245.9 99.6)">2</text>
<text x="117.6" y="106.3">C0603</text>
<text x="120.4" y="103.7">50V</text>
<text x="132.9" y="106.3">C0603</text>
<text x="135.7" y="103.7">25V</text>
<text x="157.5" y="103.7">R0603</text>
<text x="215.9" y="106.3">6.3V</text>
<text x="264.2" y="106.3">R0603</text>
<text x="276.9" y="106.3">10V</text>
<text x="88.9" y="113.9">GND</text>
<text x="99.1" y="113.9">GND</text>
<text x="111.8" y="113.9">GND</text>
<text x="127" y="113.9">GND</text>
<text x="170.2" y="113.9">GND</text>
<text x="215.9" y="108.8">C0603</text>
<text x="226.1" y="113.9">GND</text>
<text x="276.9" y="108.8">C0603</text>
<text x="243.6" y="116.4">GND</text>
<text x="258.9" y="116.4">GND</text>
<text x="274.1" y="116.4">GND</text>
<text x="33.8" y="141.3">5V_SYS</text>
<text x="168.4" y="141.3">3V3_IN</text>
<text x="83.4" y="146.8">2</text>
<text x="113.6" y="146.8">3</text>
<text x="118.9" y="146.8">1</text>
<text x="133.9" y="146.8">2</text>
<text x="236.5" y="146.9">3.0mm 3.0mm 3.0mm 3.0mm</text>
<text x="113.6" y="151.9">5</text>
<text x="185.5" y="150.5">R0603</text>
<text x="28" y="157.1">10V</text>
<text x="28" y="159.6">C0603</text>
<text x="45.8" y="157.1">10V</text>
<text x="45.8" y="159.6">C0603</text>
<text x="61" y="157.1">16V</text>
<text x="61" y="159.6">C0603</text>
<text x="141.5" y="159.6">1%</text>
<text x="35.6" y="167.2">GND</text>
<text x="113.6" y="167.1">7</text>
<text x="116.9" y="167">反馈电压0.6V</text>
<text x="139.7" y="162.1">R0603</text>
<text x="238.8" y="162.6">GND</text>
<text x="246.4" y="162.6">GND</text>
<text x="254" y="162.6">GND</text>
<text x="261.7" y="162.6">GND</text>
<text x="83.4" y="169.7">8</text>
<text x="152.4" y="169.8">6.3V</text>
<text x="152.4" y="172.3">C0603</text>
<text x="176.1" y="172.3">C0603</text>
<text x="178.9" y="169.8">16V</text>
<text x="195.1" y="171" transform="rotate(-90 195.1 171)">1</text>
<text x="83.4" y="174.8">1</text>
<text x="113.6" y="174.8">4</text>
<text x="113.6" y="177.3">6</text>
<text x="139.7" y="185">R0603</text>
<text x="141.5" y="182.5">1%</text>
<text x="195.1" y="186" transform="rotate(-90 195.1 186)">2</text>
<text x="116.9" y="187.5">GND</text>
<text x="221.5" y="189.6">Title</text>
<text x="144.8" y="194.6">GND</text>
<text x="170.2" y="195.2">GND</text>
<text x="193.1" y="192.6">GND</text>
<text x="221.3" y="197.2">Size</text>
<text x="229.7" y="197.4">Document Number</text>
<text x="285.5" y="197.2">Rev</text>
<text x="286.3" y="200.5">V1.0</text>
<text x="221.8" y="204.8">Date:</text>
<text x="269.3" y="204.8">Sheet</text>
<text x="281.7" y="204.8">of</text>
</g>
<g font-size="2.3" fill="#004080">
<text x="37.9" y="29">P</text>
<text x="250.2" y="34.1">IN</text>
<text x="258.1" y="34.1">OUT</text>
<text x="36.4" y="36.7">G2</text>
<text x="36.4" y="39.2">G3</text>
<text x="250.2" y="39.2">EN</text>
<text x="257.6" y="39.4" transform="rotate(-90 257.6 39.4)">GND</text>
<text x="257.9" y="39.2">ISET</text>
<text x="240.1" y="90">IN</text>
<text x="240.1" y="95.1">EN</text>
<text x="247.5" y="95.3" transform="rotate(-90 247.5 95.3)">GND</text>
<text x="247.7" y="95.1">ISET</text>
<text x="247.9" y="90">OUT</text>
<text x="87.7" y="148.4">VIN</text>
<text x="106.7" y="148.4">SW</text>
<text x="105.7" y="153.5">OUT</text>
<text x="87.7" y="171.3">EN</text>
<text x="107.6" y="168.7">FB</text>
<text x="87.7" y="176.4">PG</text>
<text x="103.9" y="176.4">PGND</text>
<text x="103.9" y="178.9">AGND</text>
</g>
<g font-size="2.3" fill="#f00">
<text x="188.5" y="38.9">[4,5]</text>
<text x="198.4" y="38.9">PMIC_ON_REQ</text>
</g>
<g font-size="2.3" fill="#00f">
<text x="91.5" y="157.1">U4</text>
<text x="92.5" y="162.4">MP2144GJ</text>
</g>
<g font-size="2">
<text x="243.9" y="192.1">NPi i.MX6ULL Breakout Board</text>
<text x="222.3" y="199.5">A4</text>
<text x="252.3" y="199.5">Power</text>
<text x="230.2" y="204.3">Saturday, March 07, 2020</text>
<text x="276.9" y="204.3">3</text>
<text x="286.3" y="204.3">10</text>
</g>
</svg>
